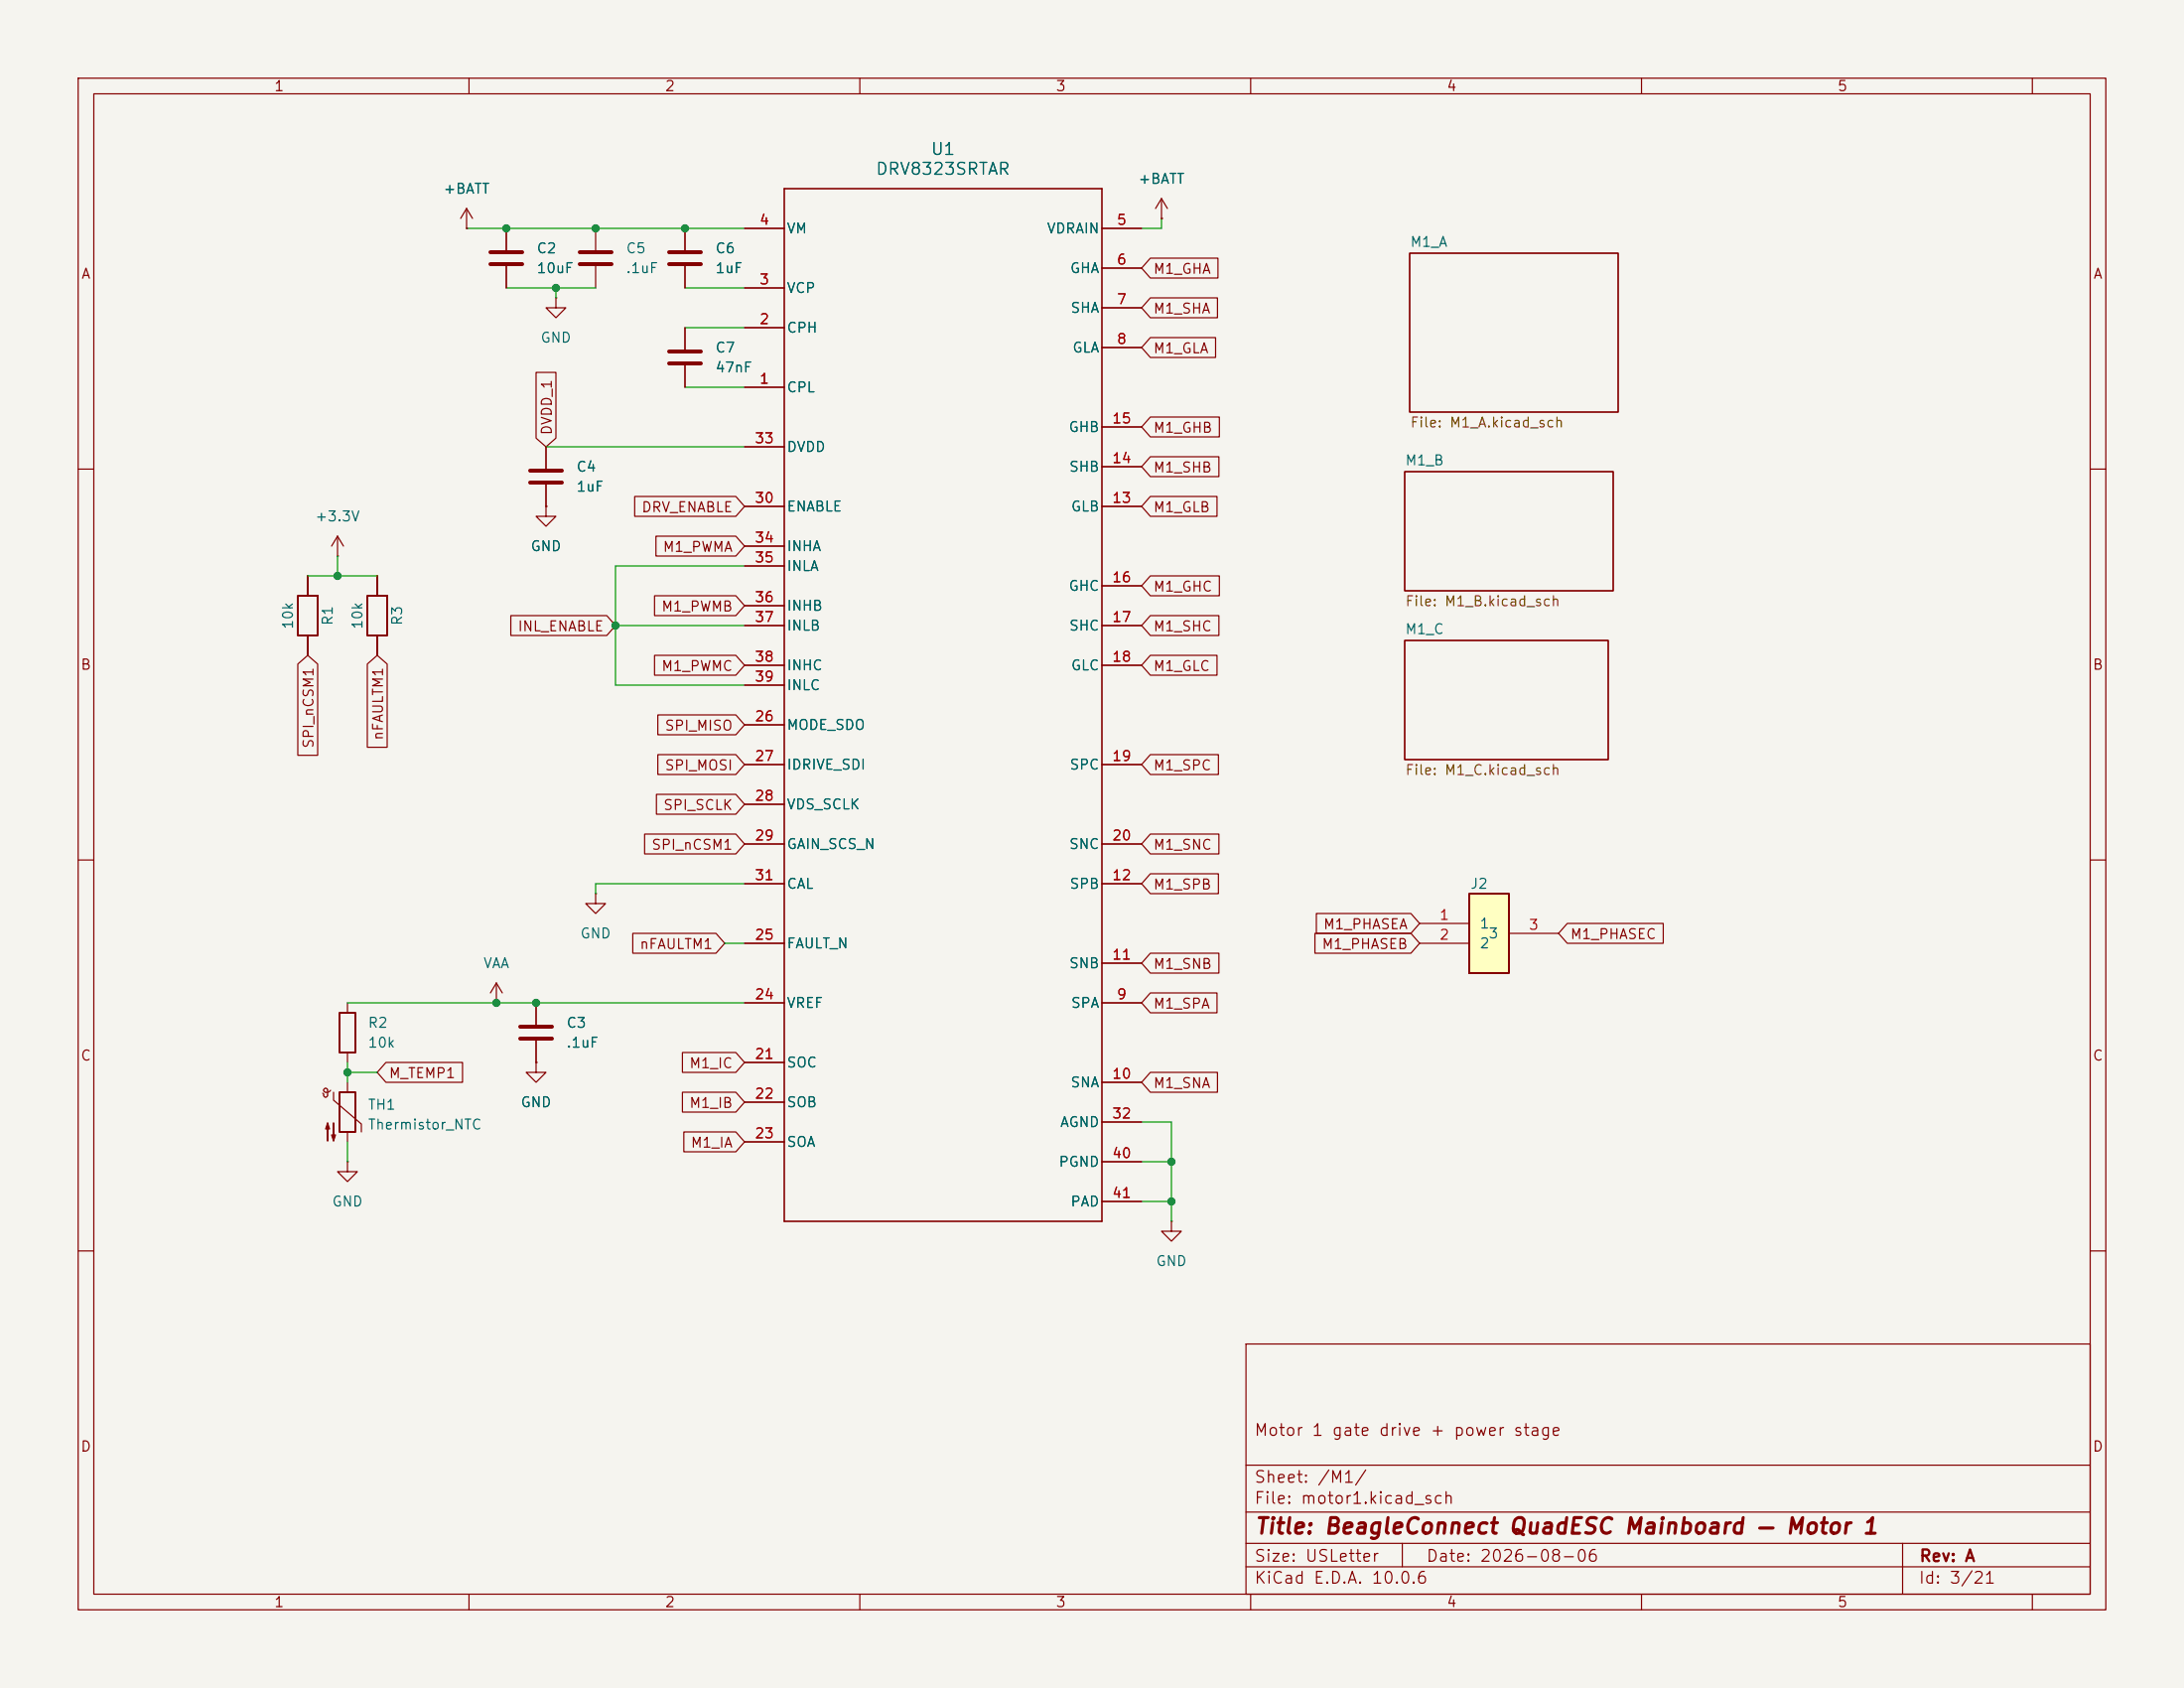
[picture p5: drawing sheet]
<svg xmlns="http://www.w3.org/2000/svg" width="279mm" height="216mm" viewBox="0 0 279 216" stroke-linecap="round" stroke-linejoin="round" font-family="sans-serif">
<path d="M0 0h279.4v215.9h-279.4z" fill="#f5f4ef" stroke="#f5f4ef" stroke-width=".13"/>
<g fill="none" stroke="#840000" stroke-width=".15">
<path d="M10 10h259.4v195.9h-259.4zM12 12h255.4v191.9h-255.4zM60 10v2M110 10v2M160 10v2M210 10v2M260 10v2M71.1 38.1v1.3h1.3l-1.3 1.2-1.3-1.2h1.3M71.1 38.1h.1M76.2 29.2v2.8M76.2 34v2.8M87.6 29.2v2.8"/>
<path d="M87.6 34v2.8M95.2 36.8h5.1M95.2 29.2h5.1M141 29.2h5M141 34.3h5M141 39.4h5M148.6 27.9h.1M148.6 25.4l-.8 1.3M148.6 25.4l.8 1.3M148.6 25.4v2.5M180.3 32.4h26.7v20.3h-26.7zM69.8 57.2v2.7"/>
<path d="M87.6 41.9v2.8M87.6 46.7v2.8M95.2 49.5h5.1M95.2 41.9h5.1M95.2 57.2h5.1M141 44.5h5M141 59.7h5M141 54.6h5M10 60h2M48.3 73.7h.1M69.8 64.8v1.2h1.3l-1.3 1.3-1.2-1.3h1.2M69.8 64.8h.1"/>
<path d="M69.8 62v2.8M95.2 64.8h5.1M95.2 69.9h5.1M95.2 72.4h5.1M95.2 77.5h5.1M141 64.8h5M141 74.9h5M179.7 60.3h26.7v15.3h-26.7zM267.4 60h2M48.3 83.8h.1M95.2 80h5.1M95.2 85.1h5.1"/>
<path d="M95.2 97.8h5.1M95.2 92.7h5.1M95.2 87.6h5.1M141 80h5M141 85.1h5M141 97.8h5M179.7 81.9h26v15.3h-26zM10 110h2M95.2 113h5.1M95.2 108h5.1M95.2 102.9h5.1M141 113h5"/>
<path d="M141 108h5M267.4 110h2M42.3 139.4a.45 .45 0 0 1-.5 .4 .45 .45 0 0 1-.4-.4l.2-.2 .3 .1v.9l-.2 .1h-.2l-.1-.4-.1-.1M42.7 139.7v1l3.5 3.1v1M44.4 138.4v1.3M95.2 128.3h5.1M95.2 135.9h5.1M95.2 120.7h5.1M141 128.3h5M141 138.4h5M141 123.2h5M44.4 148.6v1.3h1.3l-1.3 1.2-1.2-1.2h1.2"/>
<path d="M44.4 148.6h.1M44.4 144.8v1.3M95.2 141h5.1M95.2 146.1h5.1M141 143.5h5M141 148.6h5M141 153.7h5M149.9 156.2v1.3h1.2l-1.2 1.3-1.3-1.3h1.3M149.9 156.2h.1M10 160h2M159.4 171.9h108v32h-108zM267.4 160h2"/>
<path d="M159.4 197.4h108M159.4 193.4h108M159.4 187.4h108M179.4 197.4v3M243.4 197.4v6.5M60 203.9v2M110 203.9v2M159.4 200.4h108M160 203.9v2M210 203.9v2M260 203.9v2"/>
</g>
<path d="M47 76.2h2.5v5.1h-2.5zM48.3 73.7v2.5M48.3 81.3v2.5M43.4 139.7h2.1v5.1h-2.1z" fill="none" stroke="#840000" stroke-width=".25"/>
<path d="M74.2 32.3h4M74.2 33.8h4M85.6 32.3h4.1M85.6 33.8h4.1M85.6 45h4.1M85.6 46.5h4.1M67.8 60.2h4.1M67.8 61.7h4.1" fill="none" stroke="#840000" stroke-width=".51"/>
<g fill="#840000" stroke="#840000" stroke-width=".15">
<path d="M41.9 143.6l.3 .8h-.5l.2-.8v2.3z"/>
<path d="M42.7 143.6v2.3l-.3-.7h.5l-.2 .7z"/>
</g>
<path d="M100.3 24.1h40.7v132.1h-40.7z" fill="none" stroke="#840000" stroke-width=".2"/>
<path d="M188 114.3h5v10.2h-5z" fill="#ffffc2"/>
<path d="M38.1 76.2h2.5v5.1h-2.5zM39.4 73.7v2.5M39.4 81.3v2.5M188 114.3h5v10.2h-5zM43.4 129.5h2.1v5.1h-2.1z" fill="none" stroke="#840000" stroke-width=".25"/>
<g fill="none" stroke="#840000" stroke-width=".15">
<path d="M59.7 29.2h.1M59.7 26.7l-.8 1.2M59.7 26.7l.8 1.2M59.7 26.7v2.5M64.8 29.2v2.8M64.8 34v2.8M87.6 29.2v2.8M87.6 34v2.8M95.2 36.8h5.1M95.2 29.2h5.1M141 29.2h5M141 34.3h5"/>
<path d="M141 39.4h5M147.2 33h8.6v2.6h-8.6l-1.2-1.3zM147.2 38.1h8.6v2.5h-8.6l-1.2-1.2zM148.6 27.9h.1M68.6 47.6h2.5v8.4l-1.3 1.2-1.2-1.2zM69.8 57.2v2.7M87.6 41.9v2.8M87.6 46.7v2.8M95.2 49.5h5.1M95.2 41.9h5.1M95.2 57.2h5.1M141 44.5h5"/>
<path d="M141 59.7h5M141 54.6h5M147.2 43.2h8.3v2.5h-8.3l-1.2-1.2zM147.2 53.3h8.8v2.6h-8.8l-1.2-1.3zM147.2 58.4h8.7v2.6h-8.7l-1.2-1.3zM39.4 73.7h.1M43.2 71.1h.1M43.2 68.6l-.8 1.3M43.2 68.6l.7 1.3M43.2 68.6v2.5M65.3 78.7h12.3l1.1 1.3-1.1 1.3h-12.3zM69.8 64.8h.1"/>
<path d="M69.8 62v2.8M81.2 63.5h12.9l1.1 1.3-1.1 1.2h-12.9zM83.7 76.2h10.4l1.1 1.3-1.1 1.2h-10.4zM83.9 68.6h10.2l1.1 1.3-1.1 1.2h-10.2zM95.2 64.8h5.1M95.2 69.9h5.1M95.2 72.4h5.1M95.2 77.5h5.1M141 64.8h5M141 74.9h5M147.2 78.7h8.7v2.6h-8.7l-1.2-1.3zM147.2 73.7h8.8v2.5h-8.8l-1.2-1.3z"/>
<path d="M147.2 63.5h8.5v2.5h-8.5l-1.2-1.2zM38.1 84.9l1.3-1.1 1.2 1.1v11.7h-2.5zM39.4 83.8h.1M47 84.9l1.3-1.1 1.2 1.1v10.7h-2.5zM83.7 83.8h10.4l1.1 1.3-1.1 1.3h-10.4zM84.2 91.4h9.9l1.1 1.3-1.1 1.3h-9.9zM84.2 96.5h9.9l1.1 1.3-1.1 1.3h-9.9zM95.2 80h5.1M95.2 85.1h5.1M95.2 97.8h5.1M95.2 92.7h5.1M95.2 87.6h5.1"/>
<path d="M141 80h5M141 85.1h5M141 97.8h5M147.2 96.5h8.7v2.6h-8.7l-1.2-1.3zM147.2 83.8h8.5v2.6h-8.5l-1.2-1.3zM76.2 114.3v1.3h1.3l-1.3 1.2-1.3-1.2h1.3M76.2 114.3h.1M81 119.4h10.6l1.1 1.3-1.1 1.2h-10.6zM82.5 106.7h11.6l1.1 1.3-1.1 1.2h-11.6zM84 101.6h10.1l1.1 1.3-1.1 1.2h-10.1zM95.2 113h5.1M95.2 108h5.1"/>
<path d="M95.2 102.9h5.1M141 113h5M141 108h5M147.2 106.7h8.7v2.5h-8.7l-1.2-1.2zM147.2 111.8h8.7v2.5h-8.7l-1.2-1.3zM168.2 119.4h12.3l1.1 1.3-1.1 1.2h-12.3zM168.4 116.8h12.1l1.1 1.3-1.1 1.3h-12.1zM181.6 118.1h6.4M193 119.4h6.4M200.5 118.1h12.3v2.6h-12.3l-1.1-1.3zM44.4 128.3v1.2M44.4 134.6v1.3"/>
<path d="M49.4 135.9h9.8v2.5h-9.8l-1.1-1.2zM63.5 128.3h.1M63.5 125.7l-.8 1.3M63.5 125.7l.8 1.3M63.5 125.7v2.6M68.6 135.9v1.3h1.2l-1.2 1.2-1.3-1.2h1.3M68.6 135.9h.1M68.6 128.3v2.8M68.6 133.1v2.8M87.3 134.6h6.8l1.1 1.3-1.1 1.3h-6.8zM87.3 139.7h6.8l1.1 1.3-1.1 1.2h-6.8zM95.2 120.7h5.1"/>
<path d="M95.2 128.3h5.1M95.2 135.9h5.1M141 128.3h5M141 138.4h5M141 123.2h5M147.2 137.2h8.6v2.5h-8.6l-1.2-1.3zM147.2 127h8.5v2.5h-8.5l-1.2-1.2zM147.2 121.9h8.7v2.6h-8.7l-1.2-1.3zM181.6 120.7h6.4M87.5 144.8h6.6l1.1 1.3-1.1 1.2h-6.6zM95.2 141h5.1M95.2 146.1h5.1"/>
<path d="M141 143.5h5M141 148.6h5M141 153.7h5"/>
</g>
<path d="M62.7 32.3h4.1M62.7 33.8h4.1M66.5 131.3h4.1M66.5 132.8h4.1" fill="none" stroke="#840000" stroke-width=".51"/>
<g fill="none" stroke="#009600" stroke-width=".15">
<path d="M59.7 29.2h35.5M64.8 36.8h11.4M71.1 36.8v1.3M87.6 36.8h7.6M148.6 27.9v1.3h-2.6M69.8 57.2h25.4M87.6 49.5h7.6M87.6 41.9h7.6M39.4 73.7h8.9M43.2 71.1v2.6M95.2 72.4h-16.5v15.2h16.5M78.7 80h16.5"/>
<path d="M95.2 113h-19v1.3M44.4 128.3h50.8M44.4 137.2h3.9M44.4 135.9v2.5M92.7 120.7h2.5M44.4 146.1v2.5M146 143.5h3.9v12.7M146 153.7h3.9M146 148.6h3.9"/>
</g>
<g fill="#009600" stroke="#009600" stroke-width=".13">
<circle cx="43.2" cy="73.7" r=".46"/>
<circle cx="64.8" cy="29.2" r=".46"/>
<circle cx="78.7" cy="80" r=".46"/>
<circle cx="71.1" cy="36.8" r=".46"/>
<circle cx="76.2" cy="29.2" r=".46"/>
<circle cx="87.6" cy="29.2" r=".46"/>
<circle cx="44.4" cy="137.2" r=".46"/>
<circle cx="68.6" cy="128.3" r=".46"/>
<circle cx="63.5" cy="128.3" r=".46"/>
<circle cx="149.9" cy="148.6" r=".46"/>
<circle cx="149.9" cy="153.7" r=".46"/>
</g>
<text font-size="2" fill="#840000" x="160.4" y="196.7">Title: BeagleConnect QuadESC Mainboard — Motor 1</text>
<g font-size="1.5" fill="#006464">
<text x="111.9" y="22.7">DRV8323SRTAR</text>
<text x="119" y="20.2">U1</text>
</g>
<g font-size="1.5" fill="#840000">
<text x="160.4" y="184">Motor 1 gate drive + power stage</text>
<text x="160.4" y="190">Sheet: /M1/</text>
<text x="160.4" y="192.7">File: motor1.kicad_sch</text>
<text x="160.4" y="202.9">KiCad E.D.A. 10.0.6</text>
<text x="160.4" y="200.1">Size: USLetter</text>
<text x="182.4" y="200.1">Date: 2026-08-06</text>
<text x="245.4" y="202.9">Id: 3/21</text>
<text x="245.4" y="200.1">Rev: A</text>
</g>
<g font-size="1.3" fill="#840000">
<text x="35" y="12">1</text>
<text x="85" y="12">2</text>
<text x="135" y="12">3</text>
<text x="185" y="12">4</text>
<text x="235" y="12">5</text>
<text x="10.3" y="36">A</text>
<text x="147.5" y="35.3">M1_GHA</text>
<text x="267.7" y="36">A</text>
<text x="147.5" y="40.4">M1_SHA</text>
<text x="147.5" y="45.5">M1_GLA</text>
<text x="70.9" y="55.7" transform="rotate(-90 70.9 55.7)">DVDD_1</text>
<text x="147.5" y="55.7">M1_GHB</text>
<text x="82" y="65.8">DRV_ENABLE</text>
<text x="147.5" y="65.8">M1_GLB</text>
<text x="147.5" y="60.7">M1_SHB</text>
<text x="84.7" y="70.9">M1_PWMA</text>
<text x="147.5" y="76">M1_GHC</text>
<text x="66.1" y="81.1">INL_ENABLE</text>
<text x="84.5" y="78.5">M1_PWMB</text>
<text x="147.5" y="81.1">M1_SHC</text>
<text x="10.2" y="86">B</text>
<text x="84.5" y="86.1">M1_PWMC</text>
<text x="147.5" y="86.1">M1_GLC</text>
<text x="267.6" y="86">B</text>
<text x="40.4" y="95.8" transform="rotate(-90 40.4 95.8)">SPI_nCSM1</text>
<text x="49.3" y="94.8" transform="rotate(-90 49.3 94.8)">nFAULTM1</text>
<text x="84.9" y="93.8">SPI_MISO</text>
<text x="84.9" y="98.8">SPI_MOSI</text>
<text x="147.5" y="98.8">M1_SPC</text>
<text x="84.8" y="103.9">SPI_SCLK</text>
<text x="83.3" y="109">SPI_nCSM1</text>
<text x="147.5" y="109">M1_SNC</text>
<text x="147.5" y="114.1">M1_SPB</text>
<text x="169.2" y="119.2">M1_PHASEA</text>
<text x="81.7" y="121.7">nFAULTM1</text>
<text x="147.5" y="124.2">M1_SNB</text>
<text x="169" y="121.7">M1_PHASEB</text>
<text x="200.8" y="120.4">M1_PHASEC</text>
<text x="147.5" y="129.3">M1_SPA</text>
<text x="10.2" y="136">C</text>
<text x="88.1" y="136.9">M1_IC</text>
<text x="267.6" y="136">C</text>
<text x="49.7" y="138.2">M_TEMP1</text>
<text x="88.1" y="142">M1_IB</text>
<text x="147.5" y="139.5">M1_SNA</text>
<text x="88.3" y="147.1">M1_IA</text>
<text x="10.2" y="186">D</text>
<text x="267.6" y="186">D</text>
<text x="35" y="205.9">1</text>
<text x="85" y="205.9">2</text>
<text x="135" y="205.9">3</text>
<text x="185" y="205.9">4</text>
<text x="235" y="205.9">5</text>
</g>
<g font-size="1.3" fill="#006464">
<text x="145.5" y="23.8">+BATT</text>
<text x="56.6" y="25.1">+BATT</text>
<text x="68.6" y="32.7">C2</text>
<text x="68.6" y="35.3">10uF</text>
<text x="80" y="32.7">C5</text>
<text x="80" y="35.3">.1uF</text>
<text x="91.4" y="32.7">C6</text>
<text x="91.4" y="35.3">1uF</text>
<text x="100.6" y="30.2">VM</text>
<text x="133.8" y="30.2">VDRAIN</text>
<text x="136.8" y="35.3">GHA</text>
<text x="180.3" y="31.9">M1_A</text>
<text x="100.6" y="37.8">VCP</text>
<text x="136.9" y="40.3">SHA</text>
<text x="69.1" y="44.1">GND</text>
<text x="91.4" y="45.4">C7</text>
<text x="91.4" y="48">47nF</text>
<text x="100.6" y="42.9">CPH</text>
<text x="137.1" y="45.4">GLA</text>
<text x="100.6" y="50.5">CPL</text>
<text x="100.6" y="58.1">DVDD</text>
<text x="136.6" y="55.6">GHB</text>
<text x="179.7" y="59.8">M1_B</text>
<text x="73.6" y="60.7">C4</text>
<text x="73.6" y="63.2">1uF</text>
<text x="100.6" y="65.7">ENABLE</text>
<text x="136.7" y="60.7">SHB</text>
<text x="136.9" y="65.7">GLB</text>
<text x="40.2" y="67">+3.3V</text>
<text x="67.8" y="70.8">GND</text>
<text x="100.6" y="70.8">INHA</text>
<text x="100.6" y="73.4">INLA</text>
<text x="136.6" y="75.9">GHC</text>
<text x="37.8" y="80.6" transform="rotate(-90 37.8 80.6)">10k</text>
<text x="42.9" y="80.1" transform="rotate(-90 42.9 80.1)">R1</text>
<text x="46.7" y="80.6" transform="rotate(-90 46.7 80.6)">10k</text>
<text x="51.8" y="80.1" transform="rotate(-90 51.8 80.1)">R3</text>
<text x="100.6" y="78.4">INHB</text>
<text x="100.6" y="81">INLB</text>
<text x="136.7" y="81">SHC</text>
<text x="179.7" y="81.4">M1_C</text>
<text x="100.6" y="86.1">INHC</text>
<text x="100.6" y="88.6">INLC</text>
<text x="136.9" y="86.1">GLC</text>
<text x="100.6" y="93.7">MODE_SDO</text>
<text x="100.6" y="98.8">IDRIVE_SDI</text>
<text x="136.7" y="98.8">SPC</text>
<text x="100.6" y="103.8">VDS_SCLK</text>
<text x="100.6" y="108.9">GAIN_SCS_N</text>
<text x="100.6" y="114">CAL</text>
<text x="136.7" y="108.9">SNC</text>
<text x="136.7" y="114">SPB</text>
<text x="188" y="114">J2</text>
<text x="189.2" y="119.1">1</text>
<text x="61.7" y="124.2">VAA</text>
<text x="74.1" y="120.3">GND</text>
<text x="100.6" y="121.6">FAULT_N</text>
<text x="136.7" y="124.2">SNB</text>
<text x="189.2" y="121.6">2</text>
<text x="190.3" y="120.3">3</text>
<text x="47" y="131.8">R2</text>
<text x="72.4" y="131.8">C3</text>
<text x="100.6" y="129.2">VREF</text>
<text x="136.9" y="129.2">SPA</text>
<text x="47" y="134.3">10k</text>
<text x="72.4" y="134.3">.1uF</text>
<text x="100.6" y="136.9">SOC</text>
<text x="47" y="142.3">TH1</text>
<text x="66.5" y="141.9">GND</text>
<text x="100.6" y="141.9">SOB</text>
<text x="136.9" y="139.4">SNA</text>
<text x="47" y="144.8">Thermistor_NTC</text>
<text x="100.6" y="147">SOA</text>
<text x="135.3" y="149.6">PGND</text>
<text x="135.5" y="144.5">AGND</text>
<text x="42.4" y="154.6">GND</text>
<text x="136.9" y="154.6">PAD</text>
<text x="147.8" y="162.3">GND</text>
</g>
<g font-size="1.3" fill="#a90000">
<text x="97.1" y="29.1">4</text>
<text x="142.8" y="29.1">5</text>
<text x="142.8" y="34.2">6</text>
<text x="97.1" y="41.8">2</text>
<text x="97.1" y="36.7">3</text>
<text x="142.8" y="39.2">7</text>
<text x="142.8" y="44.3">8</text>
<text x="97.1" y="49.4">1</text>
<text x="96.5" y="57">33</text>
<text x="142.2" y="59.6">14</text>
<text x="142.2" y="54.5">15</text>
<text x="96.5" y="64.6">30</text>
<text x="142.2" y="64.6">13</text>
<text x="96.5" y="69.7">34</text>
<text x="96.5" y="72.3">35</text>
<text x="96.5" y="77.3">36</text>
<text x="142.2" y="74.8">16</text>
<text x="96.5" y="79.9">37</text>
<text x="142.2" y="79.9">17</text>
<text x="96.5" y="85">38</text>
<text x="96.5" y="87.5">39</text>
<text x="142.2" y="85">18</text>
<text x="96.5" y="92.6">26</text>
<text x="96.5" y="97.7">27</text>
<text x="142.2" y="97.7">19</text>
<text x="96.5" y="102.7">28</text>
<text x="96.5" y="107.8">29</text>
<text x="142.2" y="107.8">20</text>
<text x="96.5" y="112.9">31</text>
<text x="142.2" y="112.9">12</text>
<text x="184.1" y="118">1</text>
<text x="195.5" y="119.2">3</text>
<text x="96.5" y="120.5">25</text>
<text x="142.2" y="123.1">11</text>
<text x="184.1" y="120.5">2</text>
<text x="96.5" y="128.1">24</text>
<text x="142.8" y="128.1">9</text>
<text x="96.5" y="135.8">21</text>
<text x="96.5" y="140.8">22</text>
<text x="142.2" y="138.3">10</text>
<text x="142.2" y="143.4">32</text>
<text x="96.5" y="145.9">23</text>
<text x="142.2" y="148.5">40</text>
<text x="142.2" y="153.5">41</text>
</g>
<g font-size="1.3" fill="#725600">
<text x="180.3" y="55">File: M1_A.kicad_sch</text>
<text x="179.7" y="77.9">File: M1_B.kicad_sch</text>
<text x="179.7" y="99.4">File: M1_C.kicad_sch</text>
</g>
</svg>
